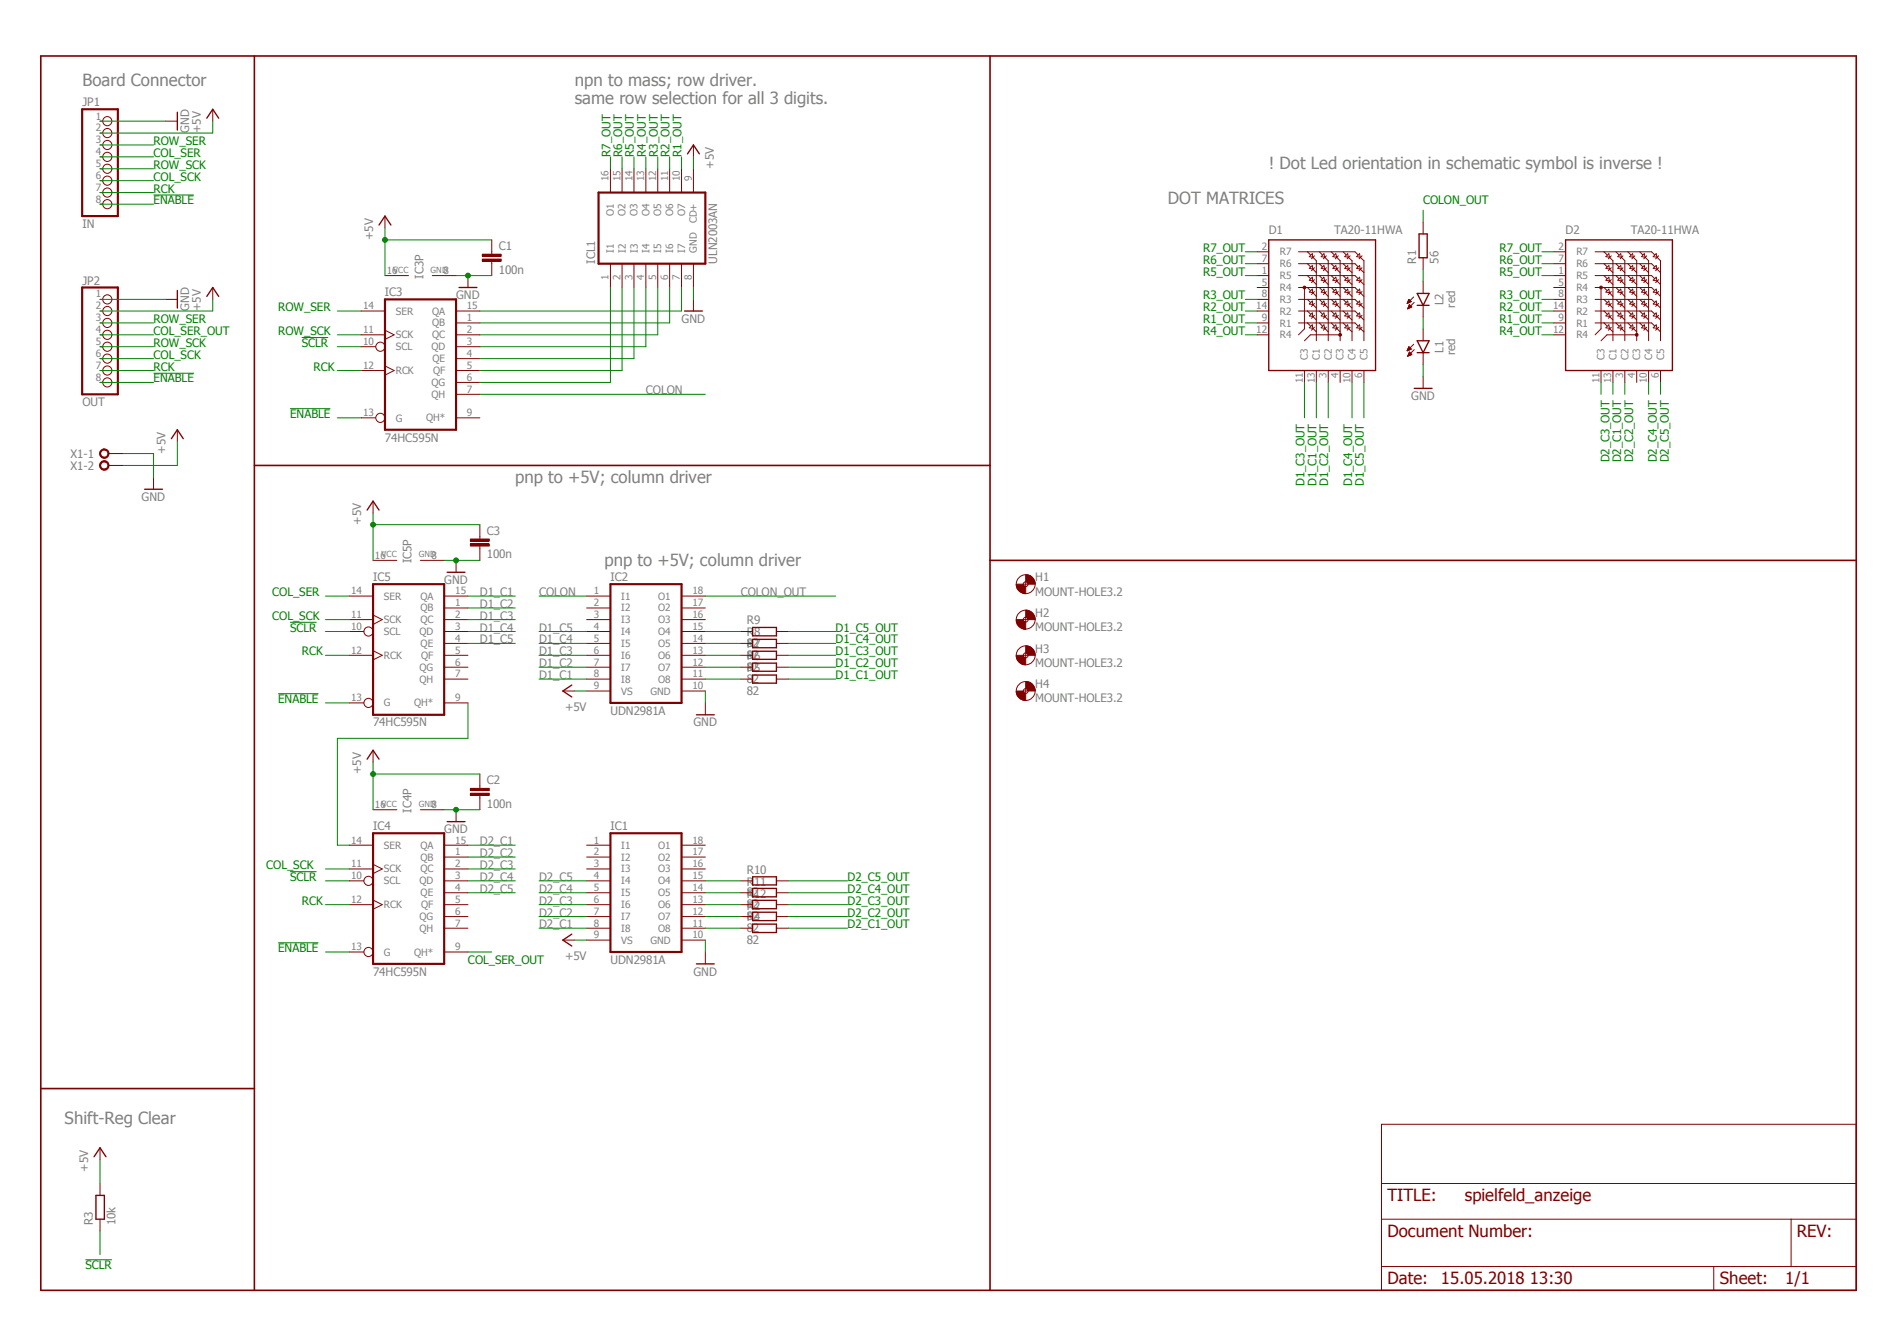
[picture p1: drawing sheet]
<svg xmlns="http://www.w3.org/2000/svg" width="297mm" height="210mm" viewBox="0 0 297 210" stroke-linecap="round" stroke-linejoin="round" font-family="sans-serif">
<path d="M6 8.5l285 193.9M291 8.5l-285 193.9" fill="none" stroke="#fff" stroke-width=".16"/>
<path d="M39.8 8.8v193.2M155 8.8v193.2M39.8 72.9h115.2M155 87.7h135.7M6.4 170.4h33.4" fill="none" stroke="#800000" stroke-width=".25"/>
<path d="M93.7 30.1h16.7v11.2h-16.7zM95.6 130.4h11.1v18.6h-11.1z" fill="none" stroke="#800000" stroke-width=".34"/>
<g fill="none" stroke="#800000" stroke-width=".16">
<path d="M95.6 26.4v3.7M97.4 26.4v3.7M99.3 26.4v3.7M101.1 26.4v3.7M103 26.4v3.7M104.9 26.4v3.7M106.7 26.4v3.7M108.6 22.7v1.9M108.6 26.4v3.7M203.3 39.4h8.9l.4 .5M204.7 39.4l.5 .5M206.6 39.4l.4 .5"/>
<path d="M207.3 39.7l.1 .6-.5-.1zM208.4 39.4l.5 .5M210.3 39.4l.5 .5M95.6 41.3v3.7M97.4 41.3v3.7M99.3 41.3v3.7M101.1 41.3v3.7M103 41.3v3.7M104.9 41.3v3.7M106.7 41.3v3.7M108.6 41.3v3.7M108.6 46.9v1.8"/>
<path d="M203.3 45h8.9l.4 .5M203.3 43.1h8.9l.4 .5M203.3 41.3h8.9l.4 .4M203.3 46.9h8.9l.4 .4M203.3 50.5h8.9l.4 .5M203.3 48.7h8.9l.4 .4M204.3 45v6.5l-1 .9M204.7 41.3l.5 .4M204.7 43.1l.5 .5M204.7 45l.5 .5M204.7 46.9l.5 .4M204.7 48.7l.5 .4"/>
<path d="M204.7 50.5l.5 .5M205 40.2l.5-.5 .1 .6zM205 43.9l.5-.5 .1 .6zM205 45.7l.5-.4 .1 .5zM205 47.6l.5-.5 .1 .6zM205 42l.5-.4 .1 .5zM205 49.4l.5-.4 .1 .5zM205 51.3l.5-.5 .1 .6zM205.6 40.3l.5 .5v12.5M205.6 42.1l.5 .6M205.6 44l.5 .5M205.6 45.8l.5 .6"/>
<path d="M205.6 47.7l.5 .5M205.6 49.5l.5 .6M205.6 51.4l.5 .5M205.8 40l-.4 .5M205.8 41.9l-.4 .5M205.8 43.8l-.4 .4M205.8 45.6l-.4 .5M205.8 47.5l-.4 .5M205.8 49.4l-.4 .4M205.8 51.2l-.4 .5M206.6 41.3l.4 .4M206.6 43.1l.4 .5"/>
<path d="M206.6 45l.4 .5M206.6 46.9l.4 .4M206.6 48.7l.4 .4M206.6 50.5l.4 .5M206.9 42l.4-.4 .1 .5zM207.3 43.4l.1 .6-.5-.1zM207.3 45.3l.1 .5-.5-.1zM207.3 47.1l.1 .6-.5-.1zM207.3 49l.1 .5-.5-.1zM207.3 50.8l.1 .6-.5-.1zM207.4 42.1l.6 .6M207.4 40.3l.6 .5v12.5"/>
<path d="M207.4 44l.6 .5M207.4 47.7l.6 .5M207.4 45.8l.6 .6M207.4 49.5l.6 .6M207.4 51.4l.6 .5M207.7 40l-.5 .5M207.7 41.9l-.5 .5M207.7 43.8l-.5 .4M207.7 45.6l-.5 .5M207.7 47.5l-.5 .5M207.7 49.4l-.5 .4M207.7 51.2l-.5 .5"/>
<path d="M208.4 43.1l.5 .5M208.4 41.3l.5 .4M208.4 45l.5 .5M208.4 46.9l.5 .4M208.4 48.7l.5 .4M208.4 50.5l.5 .5M208.7 40.2l.5-.5 .1 .6zM208.7 43.9l.5-.5 .1 .6zM208.7 42l.5-.4 .1 .5zM208.7 45.7l.5-.4 .1 .5zM208.7 47.6l.5-.5 .1 .6zM208.7 49.4l.5-.4 .1 .5z"/>
<path d="M208.7 51.3l.5-.5 .1 .6zM209.3 44l.5 .5M209.3 42.1l.5 .6M209.3 40.3l.5 .5v12.5M209.3 49.5l.5 .6M209.3 45.8l.5 .6M209.3 51.4l.5 .5M209.3 47.7l.5 .5M209.5 40l-.4 .5M209.5 41.9l-.4 .5M209.5 43.8l-.4 .4M209.5 45.6l-.4 .5"/>
<path d="M209.5 47.5l-.4 .5M209.5 49.4l-.4 .4M209.5 51.2l-.4 .5M209.8 52.4h-4.6l-.9 .9M210.3 45l.5 .5M210.3 43.1l.5 .5M210.3 41.3l.5 .4M210.3 46.9l.5 .4M210.3 50.5l.5 .5M210.3 48.7l.5 .4M210.6 40.2l.4-.5 .1 .6zM210.6 42l.4-.4 .1 .5z"/>
<path d="M210.6 43.9l.4-.5 .1 .6zM210.6 45.7l.4-.4 .1 .5zM210.6 47.6l.4-.5 .1 .6zM210.6 49.4l.4-.4 .1 .5zM210.6 51.3l.4-.5 .1 .6zM211.1 45.8l.6 .6M211.1 40.3l.6 .5v12.5M211.1 42.1l.6 .6M211.1 44l.6 .5M211.1 47.7l.6 .5M211.1 49.5l.6 .6M211.1 51.4l.6 .5"/>
<path d="M211.4 40l-.5 .5M211.4 41.9l-.5 .5M211.4 43.8l-.5 .4M211.4 45.6l-.5 .5M211.4 47.5l-.5 .5M211.4 49.4l-.5 .4M211.4 51.2l-.5 .5M212.4 40.2l.5-.5 .1 .6zM212.4 42l.5-.4 .1 .5zM212.4 43.9l.5-.5 .1 .6zM212.4 45.7l.5-.4 .1 .5zM212.4 47.6l.5-.5 .1 .6z"/>
<path d="M212.4 49.4l.5-.4 .1 .5zM212.4 51.3l.5-.5 .1 .6zM213 45.8l.6 .6M213 40.3l.6 .5v12.5M213 42.1l.6 .6M213 44l.6 .5M213 47.7l.6 .5M213 49.5l.6 .6M213 51.4l.6 .5M213.3 40l-.5 .5M213.3 41.9l-.5 .5M213.3 43.8l-.5 .4"/>
<path d="M213.3 45.6l-.5 .5M213.3 47.5l-.5 .5M213.3 49.4l-.5 .4M213.3 51.2l-.5 .5M91.9 132.3h3.7M91.9 134.2h3.7M91.9 136h3.7M91.9 137.9h3.7M91.9 139.7h3.7M106.7 132.3h3.7M106.7 134.2h3.7M106.7 136h3.7"/>
<path d="M106.7 137.9h3.7M106.7 139.7h3.7M88.1 147.2h1.9M91.9 141.6h3.7M91.9 143.5h3.7M91.9 145.3h3.7M91.9 147.2h3.7M106.7 141.6h3.7M106.7 143.5h3.7M106.7 145.3h3.7M106.7 147.2h3.7M110.4 149v1.9"/>
</g>
<path d="M107.7 24.1l.9-1.4 .9 1.4M198.7 37.5h16.7v20.5h-16.7zM107.2 48.7h2.8M89.5 146.2l-1.4 1 1.4 .9M109 150.9h2.8" fill="none" stroke="#800000" stroke-width=".21"/>
<circle cx="204.3" cy="45" r=".21" fill="#800000"/>
<circle cx="204.3" cy="45" r=".21" fill="none" stroke="#800000" stroke-width=".16"/>
<circle cx="209.8" cy="52.4" r=".21" fill="#800000"/>
<g fill="none" stroke="#800000" stroke-width=".16">
<path d="M196.8 39.4h1.9M249.8 39.4h8.8l.5 .5M251.2 39.4l.4 .5M253 39.4l.5 .5M254.9 39.4l.5 .5M256.7 39.4l.5 .5M257.5 39.7l.1 .6-.6-.1zM196.8 50.5h1.9M196.8 48.7h1.9M196.8 46.9h1.9M196.8 45h1.9M196.8 43.1h1.9"/>
<path d="M196.8 41.3h1.9M196.8 52.4h1.9M204.3 58v1.9M206.1 58v1.9M208 58v1.9M209.8 58v1.9M211.7 58v1.9M213.6 58v1.9M249.8 50.5h8.8l.5 .5M249.8 48.7h8.8l.5 .4M249.8 46.9h8.8l.5 .4M249.8 45h8.8l.5 .5"/>
<path d="M249.8 43.1h8.8l.5 .5M249.8 41.3h8.8l.5 .4M250.7 45v6.5l-.9 .9M251.2 41.3l.4 .4M251.2 43.1l.4 .5M251.2 45l.4 .5M251.2 46.9l.4 .4M251.2 48.7l.4 .4M251.2 50.5l.4 .5M251.5 40.2l.4-.5 .1 .6zM251.5 47.6l.4-.5 .1 .6zM251.5 42l.4-.4 .1 .5z"/>
<path d="M251.5 43.9l.4-.5 .1 .6zM251.5 45.7l.4-.4 .1 .5zM251.5 49.4l.4-.4 .1 .5zM251.5 51.3l.4-.5 .1 .6zM252 40.3l.6 .5v12.5M252 42.1l.6 .6M252 44l.6 .5M252 45.8l.6 .6M252 47.7l.6 .5M252 49.5l.6 .6M252 51.4l.6 .5M252.3 40l-.5 .5"/>
<path d="M252.3 41.9l-.5 .5M252.3 43.8l-.5 .4M252.3 51.2l-.5 .5M252.3 45.6l-.5 .5M252.3 47.5l-.5 .5M252.3 49.4l-.5 .4M253 41.3l.5 .4M253 43.1l.5 .5M253 45l.5 .5M253 46.9l.5 .4M253 48.7l.5 .4M253 50.5l.5 .5"/>
<path d="M253.3 40.2l.5-.5 .1 .6zM253.3 45.7l.5-.4 .1 .5zM253.3 42l.5-.4 .1 .5zM253.3 43.9l.5-.5 .1 .6zM253.3 47.6l.5-.5 .1 .6zM253.3 51.3l.5-.5 .1 .6zM253.3 49.4l.5-.4 .1 .5zM253.9 42.1l.5 .6M253.9 40.3l.5 .5v12.5M253.9 44l.5 .5M253.9 45.8l.5 .6M253.9 49.5l.5 .6"/>
<path d="M253.9 47.7l.5 .5M253.9 51.4l.5 .5M254.1 40l-.4 .5M254.1 41.9l-.4 .5M254.1 43.8l-.4 .4M254.1 45.6l-.4 .5M254.1 47.5l-.4 .5M254.1 49.4l-.4 .4M254.1 51.2l-.4 .5M254.9 43.1l.5 .5M254.9 41.3l.5 .4M254.9 45l.5 .5"/>
<path d="M254.9 46.9l.5 .4M254.9 50.5l.5 .5M254.9 48.7l.5 .4M255.2 40.2l.4-.5 .1 .6zM255.2 43.9l.4-.5 .1 .6zM255.2 42l.4-.4 .1 .5zM255.2 45.7l.4-.4 .1 .5zM255.2 49.4l.4-.4 .1 .5zM255.2 47.6l.4-.5 .1 .6zM255.2 51.3l.4-.5 .1 .6zM255.7 44l.6 .5M255.7 42.1l.6 .6"/>
<path d="M255.7 40.3l.6 .5v12.5M255.7 45.8l.6 .6M255.7 51.4l.6 .5M255.7 49.5l.6 .6M255.7 47.7l.6 .5M256 40l-.5 .5M256 41.9l-.5 .5M256 43.8l-.5 .4M256 45.6l-.5 .5M256 47.5l-.5 .5M256 49.4l-.5 .4M256 51.2l-.5 .5"/>
<path d="M256.3 52.4h-4.7l-.9 .9M256.7 45l.5 .5M256.7 43.1l.5 .5M256.7 41.3l.5 .4M256.7 46.9l.5 .4M256.7 50.5l.5 .5M256.7 48.7l.5 .4M257 42l.5-.4 .1 .5zM257.5 43.4l.1 .6-.6-.1zM257.5 45.3l.1 .5-.6-.1zM257.5 47.1l.1 .6-.6-.1zM257.5 49l.1 .5-.6-.1z"/>
<path d="M257.5 50.8l.1 .6-.6-.1zM257.6 44l.5 .5M257.6 42.1l.5 .6M257.6 40.3l.5 .5v12.5M257.6 47.7l.5 .5M257.6 45.8l.5 .6M257.6 51.4l.5 .5M257.6 49.5l.5 .6M257.8 40l-.4 .5M257.8 41.9l-.4 .5M257.8 43.8l-.4 .4M257.8 45.6l-.4 .5"/>
<path d="M257.8 47.5l-.4 .5M257.8 49.4l-.4 .4M257.8 51.2l-.4 .5M258.9 40.2l.4-.5 .2 .6zM258.9 42l.4-.4 .2 .5zM258.9 43.9l.4-.5 .2 .6zM258.9 45.7l.4-.4 .2 .5zM258.9 47.6l.4-.5 .2 .6zM258.9 49.4l.4-.4 .2 .5zM258.9 51.3l.4-.5 .2 .6zM259.5 47.7l.5 .5M259.5 42.1l.5 .6"/>
<path d="M259.5 40.3l.5 .5v12.5M259.5 49.5l.5 .6M259.5 51.4l.5 .5M259.5 44l.5 .5M259.5 45.8l.5 .6M259.7 40l-.5 .5M259.7 41.9l-.5 .5M259.7 43.8l-.5 .4M259.7 45.6l-.5 .5M259.7 47.5l-.5 .5M259.7 49.4l-.5 .4M259.7 51.2l-.5 .5"/>
<circle cx="209.8" cy="52.4" r=".21"/>
</g>
<path d="M245.1 37.5h16.8v20.5h-16.8z" fill="none" stroke="#800000" stroke-width=".21"/>
<circle cx="250.7" cy="45" r=".21" fill="#800000"/>
<circle cx="250.7" cy="45" r=".21" fill="none" stroke="#800000" stroke-width=".16"/>
<circle cx="256.3" cy="52.4" r=".21" fill="#800000"/>
<g fill="none" stroke="#800000" stroke-width=".16">
<path d="M15.7 19h.4M25.9 19h1.9M33.3 17.1v1.9M15.7 20.8h.4M15.7 22.7h.4M15.7 24.6h.4M15.7 26.4h.4M15.7 28.3h.4M15.7 30.1h.4M15.7 32h.4M60.3 33.8v1.9M75.5 39.8h3v.3h-3z"/>
<path d="M77 37.5v2.3M222.8 34.8v1.8M243.3 39.4h1.8M15.7 50.5h.4M15.7 48.7h.4M15.7 46.9h.4M15.7 52.4h.4M15.7 54.3h.4M15.7 56.1h.4M15.7 58h.4M15.7 59.9h.4M25.9 46.9h1.9"/>
<path d="M33.3 45v1.9M56.6 48.7h3.7M56.6 52.4h3.7M56.6 54.3h2.2M56.6 58h3.7M60.3 43.1h3.7M60.3 51.7l1.4 .7-1.4 .7M60.3 57.3l1.4 .7-1.4 .7M67.7 43.1h3.7M71.4 50.5h3.7M71.4 48.7h3.7M71.4 52.4h3.7"/>
<path d="M71.4 54.3h3.7M71.4 56.1h3.7M71.4 58h3.7M71.4 59.9h3.7M73.3 43.1v1.9M75.5 40.6h3v.3h-3zM77 40.9v2.2M220.3 54.9h.1M220.3 54.9h.2M220.3 47.5h.2M220.4 54.8h.2M220.4 47.4h.2"/>
<path d="M220.4 47.3h.3M220.4 54.7h.4M220.4 54.7h.5M220.4 55.8h.1M220.4 47.3h.4M220.4 48.3h.2M220.5 54.6h.5M220.5 54.6h.4M220.5 55.7h.1M220.5 55.6h.2M220.5 47.2h.5M220.5 47.2h.4"/>
<path d="M220.5 48.2h.2M220.5 54.5h.3M220.5 55.6h.3M220.5 55.5h.5M220.5 47.1h.3M220.5 47h.3M220.5 48.2h.3M220.5 48.1h.4M220.6 54.4h.1M220.6 55.5h.5M220.6 55.4h.4M220.6 47h.2"/>
<path d="M220.6 46.9h.1M220.6 48h.5M220.6 48h.4M220.6 54.3l.4 .4-.7 .2zM220.6 54.3h.1M220.6 55.4h.3M220.6 46.9l-.3 .6M220.6 46.9l.4 .3M220.6 47.9h.4M220.6 47.9h.3M220.6 55.3h.3M220.6 55.2h.2"/>
<path d="M220.6 47.8h.2M220.7 55.1l-.3 .7M220.7 55.1l.4 .4-.7 .3M220.7 55.2h.1M220.7 55.1h.1M220.7 47.8h.1M220.7 47.7h.1M221 47.2l-.7 .3M221.1 48l-.4-.3-.3 .6M221.1 48l-.7 .3M221.4 53.9l-1.1 1M221.4 46.5l-1.1 1"/>
<path d="M221.4 54.7l-1 1.1M221.4 47.3l-1 1M222.8 40.3v1.9M222.8 44.1v1.8M222.8 47.8v1.8M222.8 51.5v1.8M222.8 55.2v1.9M222.8 58.9v1.9M243.3 50.5h1.8M243.3 48.7h1.8M243.3 46.9h1.8M243.3 45h1.8"/>
<path d="M243.3 43.1h1.8M243.3 41.3h1.8M243.3 52.4h1.8M250.7 58v1.9M252.6 58v1.9M254.4 58v1.9M256.3 58v1.9M258.1 58v1.9M260 58v1.9M17 71h.5M24 74.7v1.9M27.8 67.3v1.8"/>
<path d="M56.6 65.4h2.2M58.4 78.4v1.9M71.4 61.7h3.7M71.4 65.4h3.7M54.7 93.3h3.7M54.7 97h3.7M54.7 98.8h2.3M58.4 96.3l1.5 .7-1.5 .7M58.4 87.7h3.7M65.8 87.7h3.8M69.6 93.3h3.7M69.6 95.2h3.7"/>
<path d="M69.6 97h3.7M69.6 98.8h3.7M71.4 87.7v1.9M73.7 85.1h2.9v.4h-2.9zM73.7 84.4h2.9v.3h-2.9zM75.1 82.1v2.3M75.1 85.5v2.2M91.9 93.3h3.7M91.9 95.2h3.7M91.9 97h3.7M91.9 98.8h3.7M106.7 93.3h3.7"/>
<path d="M106.7 95.2h3.7M106.7 97h3.7M106.7 98.8h3.7M54.7 102.6h3.7M54.7 110h2.3M58.4 101.9l1.5 .7-1.5 .7M58.4 117.4v1.9M69.6 100.7h3.7M69.6 102.6h3.7M69.6 104.4h3.7M69.6 106.3h3.7M69.6 110h3.7"/>
<path d="M88.1 108.2h1.9M91.9 100.7h3.7M91.9 102.6h3.7M91.9 104.4h3.7M91.9 106.3h3.7M91.9 108.2h3.7M106.7 100.7h3.7M106.7 102.6h3.7M106.7 104.4h3.7M106.7 106.3h3.7M106.7 108.2h3.7M110.4 110v1.9"/>
<path d="M54.7 136h3.7M54.7 137.9h2.3M54.7 132.3h3.7M58.4 135.3l1.5 .7-1.5 .7M58.4 126.7h3.7M65.8 126.7h3.8M69.6 134.2h3.7M69.6 136h3.7M69.6 137.9h3.7M69.6 139.7h3.7M69.6 132.3h3.7M71.4 126.7v1.9"/>
<path d="M73.7 124.2h2.9v.3h-2.9zM73.7 123.4h2.9v.3h-2.9zM75.1 121.2v2.2M75.1 124.5v2.2M54.7 141.6h3.7M54.7 149h2.3M58.4 140.9l1.5 .7-1.5 .7M69.6 141.6h3.7M69.6 143.5h3.7M69.6 145.3h3.7M69.6 149h3.7M15.7 179.7v1.8"/>
<path d="M216.3 176h74.4v26h-74.4zM15.7 185.3v1.8M15.7 190.8v1.9M216.3 190.8h74.4M216.3 198.2h74.4M216.3 185.3h74.4M268.3 198.2v3.8M280.5 190.8v7.4"/>
<circle cx="16.8" cy="19" r=".72"/>
<circle cx="16.8" cy="22.7" r=".72"/>
<circle cx="16.8" cy="30.1" r=".72"/>
<circle cx="16.8" cy="24.6" r=".72"/>
<circle cx="16.8" cy="32" r=".72"/>
<circle cx="16.8" cy="28.3" r=".72"/>
<circle cx="16.8" cy="26.4" r=".72"/>
<circle cx="16.8" cy="20.8" r=".72"/>
<circle cx="16.8" cy="46.9" r=".72"/>
<circle cx="16.8" cy="54.3" r=".72"/>
<circle cx="16.8" cy="56.1" r=".72"/>
<circle cx="16.8" cy="52.4" r=".72"/>
<circle cx="16.8" cy="48.7" r=".72"/>
<circle cx="16.8" cy="50.5" r=".72"/>
<circle cx="16.8" cy="59.9" r=".72"/>
<circle cx="16.8" cy="58" r=".72"/>
<circle cx="59.6" cy="54.3" r=".72"/>
<circle cx="256.3" cy="52.4" r=".21"/>
<circle cx="59.6" cy="65.4" r=".72"/>
<circle cx="57.7" cy="98.8" r=".72"/>
<circle cx="57.7" cy="110" r=".72"/>
<circle cx="57.7" cy="137.9" r=".72"/>
<circle cx="57.7" cy="149" r=".72"/>
</g>
<g fill="none" stroke="#800000" stroke-width=".21">
<path d="M27.8 17.6v2.8M32.4 18.5l.9-1.4 .9 1.4M59.3 35.2l1-1.4 .9 1.4M222.2 36.6h1.3v3.7h-1.3zM27.8 45.5v2.7M32.4 46.4l.9-1.4 .9 1.4M71.9 45h2.8M221.9 53.3h1.9l-1 1.9zM221.9 55.2h1.9M221.9 45.9h1.9l-1 1.9zM221.9 47.8h1.9M22.6 76.6h2.8"/>
<path d="M26.8 68.7l1-1.4 .9 1.4M57.5 79.8l.9-1.4 .9 1.4M221.4 60.8h2.8M70 89.6h2.8M57.5 118.8l.9-1.4 .9 1.4M89.5 107.2l-1.4 1 1.4 .9M109 111.9h2.8M70 128.6h2.8M14.7 181.1l1-1.4 .9 1.4M15 187.1h1.3v3.7h-1.3z"/>
</g>
<path d="M12.9 17.1h5.6v16.7h-5.6zM75.5 40h3M12.9 45h5.6v16.7h-5.6zM60.3 46.9h11.1v20.4h-11.1zM75.5 40.7h3M58.4 91.4h11.2v20.5h-11.2zM73.7 85.3h2.9M73.7 84.5h2.9M95.6 91.4h11.1v18.6h-11.1zM58.4 130.4h11.2v20.5h-11.2zM73.7 124.3h2.9M73.7 123.6h2.9" fill="none" stroke="#800000" stroke-width=".34"/>
<path d="M6.4 8.8h284.3v193.2h-284.3z" fill="none" stroke="#800000" stroke-width=".25"/>
<path d="M15.7 70.7a.75 .75 0 0 1 1.2-.2 .75 .75 0 0 1-.3 1.2 .75 .75 0 0 1-1-.7h.1a.58 .58 0 0 1 .7-.6 .58 .58 0 0 1 .5 .8 .58 .58 0 0 1-.9 .3l-.3-.5h-.1z" fill-rule="evenodd" fill="#800000"/>
<path d="M15.7 70.7a.75 .75 0 0 1 1.2-.2 .75 .75 0 0 1-.3 1.2 .75 .75 0 0 1-1-.7h.1a.58 .58 0 0 1 .7-.6 .58 .58 0 0 1 .5 .8 .58 .58 0 0 1-.9 .3l-.3-.5h-.1zM17 72.9h.5M17.5 71h1.9" fill="none" stroke="#800000" stroke-width=".16"/>
<path d="M15.9 72.2a.75 .75 0 0 1 1.1 .4 .75 .75 0 0 1-.5 1 .75 .75 0 0 1-.9-.7h.1a.58 .58 0 0 1 .7-.6 .58 .58 0 0 1 .5 .8 .58 .58 0 0 1-.9 .2l-.3-.4h-.1l.1-.4z" fill-rule="evenodd" fill="#800000"/>
<path d="M15.9 72.2a.75 .75 0 0 1 1.1 .4 .75 .75 0 0 1-.5 1 .75 .75 0 0 1-.9-.7h.1a.58 .58 0 0 1 .7-.6 .58 .58 0 0 1 .5 .8 .58 .58 0 0 1-.9 .2l-.3-.4h-.1l.1-.4zM17.5 72.9h1.9" fill="none" stroke="#800000" stroke-width=".16"/>
<path d="M160.6 90a1.45 1.45 0 0 1 1.5 1.4h-1.2v-.2l-.3-.1z" fill-rule="evenodd" fill="#800000"/>
<path d="M160.6 90a1.45 1.45 0 0 1 1.5 1.4h-1.2v-.2l-.3-.1z" fill="none" stroke="#800000" stroke-width=".16"/>
<path d="M159.1 91.4h1.1l.1 .2 .3 .2v1.1a1.45 1.45 0 0 1-1.5-1.5z" fill-rule="evenodd" fill="#800000"/>
<g fill="none" stroke="#800000" stroke-width=".16">
<path d="M159.1 91.4h1.1l.1 .2 .3 .2v1.1a1.45 1.45 0 0 1-1.5-1.5zM160.2 91.4h.7M160.6 91.1v.7"/>
<circle cx="160.6" cy="91.4" r=".38"/>
<circle cx="160.6" cy="91.4" r="1.48"/>
</g>
<path d="M160.6 95.5a1.45 1.45 0 0 1 1.5 1.5h-1.2v-.2l-.3-.2z" fill-rule="evenodd" fill="#800000"/>
<path d="M160.6 95.5a1.45 1.45 0 0 1 1.5 1.5h-1.2v-.2l-.3-.2z" fill="none" stroke="#800000" stroke-width=".16"/>
<path d="M159.1 97h1.1l.1 .2 .3 .2v1.1a1.45 1.45 0 0 1-1.5-1.5z" fill-rule="evenodd" fill="#800000"/>
<g fill="none" stroke="#800000" stroke-width=".16">
<path d="M159.1 97h1.1l.1 .2 .3 .2v1.1a1.45 1.45 0 0 1-1.5-1.5zM160.2 97h.7M160.6 96.6v.8"/>
<circle cx="160.6" cy="97" r=".38"/>
<circle cx="160.6" cy="97" r="1.48"/>
</g>
<path d="M160.6 101.1a1.45 1.45 0 0 1 1.5 1.5h-1.2v-.2l-.3-.2z" fill-rule="evenodd" fill="#800000"/>
<path d="M160.6 101.1a1.45 1.45 0 0 1 1.5 1.5h-1.2v-.2l-.3-.2z" fill="none" stroke="#800000" stroke-width=".16"/>
<path d="M159.1 102.6h1.1l.1 .2 .3 .2v1.1a1.45 1.45 0 0 1-1.5-1.5z" fill-rule="evenodd" fill="#800000"/>
<g fill="none" stroke="#800000" stroke-width=".16">
<path d="M159.1 102.6h1.1l.1 .2 .3 .2v1.1a1.45 1.45 0 0 1-1.5-1.5zM160.2 102.6h.7M160.6 102.2v.8"/>
<circle cx="160.6" cy="102.6" r=".38"/>
<circle cx="160.6" cy="102.6" r="1.48"/>
</g>
<path d="M160.6 106.7a1.45 1.45 0 0 1 1.5 1.5h-1.2v-.3l-.3-.1z" fill-rule="evenodd" fill="#800000"/>
<path d="M160.6 106.7a1.45 1.45 0 0 1 1.5 1.5h-1.2v-.3l-.3-.1z" fill="none" stroke="#800000" stroke-width=".16"/>
<path d="M159.1 108.2h1.1l.1 .1 .3 .2v1.1a1.45 1.45 0 0 1-1.5-1.4z" fill-rule="evenodd" fill="#800000"/>
<g fill="none" stroke="#800000" stroke-width=".16">
<path d="M116 98.8h1.9M121.6 98.8h1.8M116 106.3h1.9M116 104.4h1.9M116 102.6h1.9M116 100.7h1.9M121.6 106.3h1.8M121.6 104.4h1.8M121.6 102.6h1.8M121.6 100.7h1.8M159.1 108.2h1.1l.1 .1 .3 .2v1.1a1.45 1.45 0 0 1-1.5-1.4zM160.2 108.2h.7"/>
<path d="M160.6 107.8v.7M116 137.9h1.9M116 139.7h1.9M121.6 137.9h1.8M121.6 139.7h1.8M116 143.5h1.9M116 145.3h1.9M116 141.6h1.9M121.6 143.5h1.8M121.6 145.3h1.8M121.6 141.6h1.8"/>
<circle cx="160.6" cy="108.2" r=".38"/>
<circle cx="160.6" cy="108.2" r="1.48"/>
</g>
<path d="M117.9 98.2h3.7v1.3h-3.7zM117.9 100.1h3.7v1.3h-3.7zM117.9 101.9h3.7v1.3h-3.7zM117.9 103.8h3.7v1.3h-3.7zM117.9 105.7h3.7v1.2h-3.7zM117.9 137.2h3.7v1.3h-3.7zM117.9 139.1h3.7v1.3h-3.7zM117.9 142.8h3.7v1.3h-3.7zM117.9 140.9h3.7v1.3h-3.7zM117.9 144.7h3.7v1.3h-3.7z" fill="none" stroke="#800000" stroke-width=".21"/>
<path d="M33.3 19v1.8h-17.6M58.4 119.3v7.4M58.4 121.2h16.7" fill="none" stroke="#008000" stroke-width=".16"/>
<circle cx="58.4" cy="121.2" r=".38" fill="#008000"/>
<g fill="none" stroke="#008000" stroke-width=".16">
<path d="M58.4 80.3v7.4M58.4 82.1h16.7"/>
<circle cx="58.4" cy="121.2" r=".38"/>
</g>
<circle cx="58.4" cy="82.1" r=".38" fill="#008000"/>
<g fill="none" stroke="#008000" stroke-width=".16">
<path d="M60.3 35.7v7.4M60.3 37.5h16.7M15.7 181.5v3.8"/>
<circle cx="58.4" cy="82.1" r=".38"/>
</g>
<circle cx="60.3" cy="37.5" r=".38" fill="#008000"/>
<g fill="none" stroke="#008000" stroke-width=".16">
<path d="M15.7 19h10.2M108.6 24.6v1.8M33.3 46.9v1.8h-17.6M108.6 45v1.9M27.8 69.1v3.8h-8.4M90 108.2h1.9M69.6 126.7h5.5M90 147.2h1.9"/>
<circle cx="60.3" cy="37.5" r=".38"/>
</g>
<circle cx="71.4" cy="126.7" r=".38" fill="#008000"/>
<g fill="none" stroke="#008000" stroke-width=".16">
<path d="M71.4 43.1h5.6"/>
<circle cx="71.4" cy="126.7" r=".38"/>
</g>
<circle cx="73.3" cy="43.1" r=".38" fill="#008000"/>
<g fill="none" stroke="#008000" stroke-width=".16">
<path d="M69.6 87.7h5.5"/>
<circle cx="73.3" cy="43.1" r=".38"/>
</g>
<circle cx="71.4" cy="87.7" r=".38" fill="#008000"/>
<g fill="none" stroke="#008000" stroke-width=".16">
<path d="M15.7 22.7h8.3M15.7 30.1h8.3M15.7 32h8.3M15.7 24.6h8.3M15.7 26.4h8.3M15.7 28.3h8.3M24 30.5h6.3M95.6 24.6v1.8M97.4 24.6v1.8M99.3 24.6v1.8M101.1 24.6v1.8M103 24.6v1.8"/>
<path d="M104.9 24.6v1.8M106.7 24.6v1.8M195 39.4h1.8M222.8 32.9v1.9M241.4 39.4h1.9M15.7 46.9h10.2M15.7 50.5h8.3M15.7 52.4h8.3M15.7 54.3h8.3M15.7 58h8.3M15.7 59.9h8.3M15.7 56.1h8.3"/>
<path d="M24 58.4h6.3M47.2 52.8h4.2M52.8 48.7h3.8M52.8 52.4h3.8M52.8 54.3h3.8M52.8 58h3.8M95.6 45v14.9h-20.5M97.4 45v13h-22.3M99.3 45v11.1h-24.2M101.1 45v9.3h-26M103 45v7.4h-27.9M104.9 45v5.5h-29.8"/>
<path d="M106.7 45v3.7h-31.6M195 46.9h1.8M195 50.5h1.8M195 48.7h1.8M195 41.3h1.8M195 43.1h1.8M195 52.4h1.8M204.3 59.9v5.5M206.1 59.9v5.5M208 59.9v5.5M211.7 59.9v5.5M213.6 59.9v5.5"/>
<path d="M222.8 42.2v1.9M222.8 49.6v1.9M222.8 57.1v1.8M241.4 46.9h1.9M241.4 50.5h1.9M241.4 48.7h1.9M241.4 41.3h1.9M241.4 43.1h1.9M241.4 52.4h1.9M250.7 59.9v1.8M252.6 59.9v1.8M254.4 59.9v1.8"/>
<path d="M258.1 59.9v1.8M260 59.9v1.8M19.4 71h4.6v3.7M45.4 64h6.3M52.8 65.4h3.8M75.1 61.7h35.3M45.4 97.4h4.2M51 98.8h3.7M51 93.3h3.7M51 97h3.7M73.3 98.8h7.4M73.3 93.3h7.4"/>
<path d="M73.3 97h7.4M73.3 95.2h7.4M84.4 98.8h7.5M84.4 93.3h7.5M110.4 98.8h5.6M110.4 93.3h20.4M123.4 98.8h7.4M43.6 108.6h6.3M51 102.6h3.7M51 110h3.7M73.3 100.7h7.4M73.3 110v5.6h-20.5v16.7h1.9"/>
<path d="M84.4 106.3h7.5M84.4 104.4h7.5M84.4 102.6h7.5M84.4 100.7h7.5M110.4 108.2v1.8M110.4 106.3h5.6M110.4 104.4h5.6M110.4 102.6h5.6M110.4 100.7h5.6M123.4 106.3h7.4M123.4 104.4h7.4M123.4 102.6h7.4"/>
<path d="M123.4 100.7h7.4M45.4 136.4h4.2M51 137.9h3.7M51 136h3.7M73.3 139.7h7.4M73.3 137.9h7.4M73.3 136h7.4M73.3 132.3h7.4M73.3 134.2h7.4M84.4 139.7h7.5M84.4 137.9h7.5M110.4 139.7h5.6"/>
<path d="M110.4 137.9h5.6M123.4 139.7h9.3M123.4 137.9h9.3M43.6 147.6h6.3M51 141.6h3.7M51 149h3.7M73.3 149h3.7M84.4 145.3h7.5M84.4 143.5h7.5M84.4 141.6h7.5M110.4 147.2v1.8M110.4 145.3h5.6"/>
<path d="M110.4 143.5h5.6M110.4 141.6h5.6M123.4 145.3h9.3M123.4 143.5h9.3M123.4 141.6h9.3M13.4 197.2h4.1M15.7 192.7v3.7"/>
<circle cx="71.4" cy="87.7" r=".38"/>
</g>
<g font-size="2.6" fill="#808080">
<text x="12.9" y="13.4">Board Connector</text>
<text x="90" y="13.4">npn to mass; row driver.</text>
<text x="90" y="16.2">same row selection for all 3 digits.</text>
<text x="198.7" y="26.4">! Dot Led orientation in schematic symbol is inverse !</text>
<text x="182.9" y="32">DOT MATRICES</text>
<text x="80.7" y="75.6">pnp to +5V; column driver</text>
<text x="94.7" y="88.6">pnp to +5V; column driver</text>
<text x="10.1" y="176">Shift-Reg Clear</text>
</g>
<g font-size="2.6" fill="#800000">
<text x="217.2" y="188">TITLE:</text>
<text x="229.4" y="188">spielfeld_anzeige</text>
<text x="217.3" y="193.6">Document Number:</text>
<text x="281.3" y="193.6">REV:</text>
<text x="217.3" y="201">Date:</text>
<text x="225.6" y="201">15.05.2018 13:30</text>
<text x="269.3" y="201">Sheet:</text>
<text x="279.5" y="201">1/1</text>
</g>
<g font-size="1.8" fill="#808080">
<text x="12.9" y="16.6">JP1</text>
<text x="29.6" y="20.8" transform="rotate(-90 29.6 20.8)">GND</text>
<text x="31.5" y="20.8" transform="rotate(-90 31.5 20.8)">+5V</text>
<text x="111.8" y="26.4" transform="rotate(-90 111.8 26.4)">+5V</text>
<text x="12.9" y="35.7">IN</text>
<text x="58.4" y="37.5" transform="rotate(-90 58.4 37.5)">+5V</text>
<text x="78.1" y="39.1">C1</text>
<text x="93.2" y="41.3" transform="rotate(-90 93.2 41.3)">ICL1</text>
<text x="112.3" y="41.3" transform="rotate(-90 112.3 41.3)">ULN2003AN</text>
<text x="198.7" y="36.6">D1</text>
<text x="208.9" y="36.6">TA20-11HWA</text>
<text x="221.7" y="41.3" transform="rotate(-90 221.7 41.3)">R1</text>
<text x="225.3" y="41.3" transform="rotate(-90 225.3 41.3)">56</text>
<text x="245.1" y="36.6">D2</text>
<text x="255.4" y="36.6">TA20-11HWA</text>
<text x="12.9" y="44.5">JP2</text>
<text x="60.3" y="46.4">IC3</text>
<text x="66.3" y="43.6" transform="rotate(-90 66.3 43.6)">IC3P</text>
<text x="71.4" y="46.9">GND</text>
<text x="78.1" y="42.8">100n</text>
<text x="226" y="47.8" transform="rotate(-90 226 47.8)">L2</text>
<text x="29.6" y="48.7" transform="rotate(-90 29.6 48.7)">GND</text>
<text x="31.5" y="48.7" transform="rotate(-90 31.5 48.7)">+5V</text>
<text x="106.7" y="50.5">GND</text>
<text x="227.9" y="48.2" transform="rotate(-90 227.9 48.2)">red</text>
<text x="226" y="55.2" transform="rotate(-90 226 55.2)">L1</text>
<text x="227.9" y="55.6" transform="rotate(-90 227.9 55.6)">red</text>
<text x="12.9" y="63.6">OUT</text>
<text x="101.1" y="61.7">COLON</text>
<text x="221" y="62.7">GND</text>
<text x="11" y="71.7">X1-1</text>
<text x="25.9" y="71" transform="rotate(-90 25.9 71)">+5V</text>
<text x="60.3" y="69.1">74HC595N</text>
<text x="11" y="73.5">X1-2</text>
<text x="22.2" y="78.4">GND</text>
<text x="56.6" y="82.1" transform="rotate(-90 56.6 82.1)">+5V</text>
<text x="76.2" y="83.7">C3</text>
<text x="64.4" y="88.2" transform="rotate(-90 64.4 88.2)">IC5P</text>
<text x="76.2" y="87.4">100n</text>
<text x="58.4" y="91">IC5</text>
<text x="69.6" y="91.4">GND</text>
<text x="75.1" y="93.3">D1_C1</text>
<text x="75.1" y="95.2">D1_C2</text>
<text x="84.4" y="93.3">COLON</text>
<text x="95.6" y="90.9">IC2</text>
<text x="116" y="93.3">COLON_OUT</text>
<text x="162.1" y="91">H1</text>
<text x="162.1" y="93.2">MOUNT-HOLE3.2</text>
<text x="75.1" y="97">D1_C3</text>
<text x="75.1" y="100.7">D1_C5</text>
<text x="75.1" y="98.8">D1_C4</text>
<text x="84.4" y="98.8">D1_C5</text>
<text x="84.4" y="100.7">D1_C4</text>
<text x="116.9" y="101.5">R7</text>
<text x="116.9" y="99.6">R8</text>
<text x="116.9" y="97.7">R9</text>
<text x="116.9" y="101.3">82</text>
<text x="162.1" y="96.6">H2</text>
<text x="162.1" y="98.8">MOUNT-HOLE3.2</text>
<text x="84.4" y="106.3">D1_C1</text>
<text x="84.4" y="104.4">D1_C2</text>
<text x="84.4" y="102.6">D1_C3</text>
<text x="116.9" y="105.2">R5</text>
<text x="116.9" y="103.3">R6</text>
<text x="116.9" y="106.8">82</text>
<text x="116.9" y="105">82</text>
<text x="116.9" y="103.1">82</text>
<text x="162.1" y="102.2">H3</text>
<text x="162.1" y="107.7">H4</text>
<text x="162.1" y="104.4">MOUNT-HOLE3.2</text>
<text x="58.4" y="113.7">74HC595N</text>
<text x="88.5" y="111.3">+5V</text>
<text x="95.6" y="111.9">UDN2981A</text>
<text x="108.6" y="113.7">GND</text>
<text x="116.9" y="108.7">82</text>
<text x="162.1" y="109.9">MOUNT-HOLE3.2</text>
<text x="56.6" y="121.2" transform="rotate(-90 56.6 121.2)">+5V</text>
<text x="76.2" y="122.7">C2</text>
<text x="58.4" y="130">IC4</text>
<text x="64.4" y="127.2" transform="rotate(-90 64.4 127.2)">IC4P</text>
<text x="69.6" y="130.4">GND</text>
<text x="76.2" y="126.4">100n</text>
<text x="95.6" y="129.9">IC1</text>
<text x="75.1" y="132.3">D2_C1</text>
<text x="75.1" y="134.2">D2_C2</text>
<text x="75.1" y="136">D2_C3</text>
<text x="75.1" y="137.9">D2_C4</text>
<text x="84.4" y="137.9">D2_C5</text>
<text x="116.9" y="136.8">R10</text>
<text x="75.1" y="139.7">D2_C5</text>
<text x="84.4" y="143.5">D2_C2</text>
<text x="84.4" y="141.6">D2_C3</text>
<text x="84.4" y="139.7">D2_C4</text>
<text x="116.9" y="142.4">R2</text>
<text x="116.9" y="138.6">R11</text>
<text x="116.9" y="140.5">R12</text>
<text x="116.9" y="140.3">82</text>
<text x="116.9" y="142.2">82</text>
<text x="84.4" y="145.3">D2_C1</text>
<text x="116.9" y="144.2">R4</text>
<text x="116.9" y="145.9">82</text>
<text x="116.9" y="147.7">82</text>
<text x="116.9" y="144">82</text>
<text x="58.4" y="152.7">74HC595N</text>
<text x="88.5" y="150.3">+5V</text>
<text x="95.6" y="150.9">UDN2981A</text>
<text x="108.6" y="152.7">GND</text>
<text x="13.8" y="183.4" transform="rotate(-90 13.8 183.4)">+5V</text>
<text x="14.6" y="191.8" transform="rotate(-90 14.6 191.8)">R3</text>
<text x="18.1" y="191.8" transform="rotate(-90 18.1 191.8)">10k</text>
</g>
<g font-size="1.8" fill="#008000">
<text x="24" y="22.7">ROW_SER</text>
<text x="24" y="24.6">COL_SER</text>
<text x="24" y="26.4">ROW_SCK</text>
<text x="24" y="28.3">COL_SCK</text>
<text x="95.6" y="24.6" transform="rotate(-90 95.6 24.6)">R7_OUT</text>
<text x="97.4" y="24.6" transform="rotate(-90 97.4 24.6)">R6_OUT</text>
<text x="99.3" y="24.6" transform="rotate(-90 99.3 24.6)">R5_OUT</text>
<text x="101.1" y="24.6" transform="rotate(-90 101.1 24.6)">R4_OUT</text>
<text x="103" y="24.6" transform="rotate(-90 103 24.6)">R3_OUT</text>
<text x="104.9" y="24.6" transform="rotate(-90 104.9 24.6)">R2_OUT</text>
<text x="106.7" y="24.6" transform="rotate(-90 106.7 24.6)">R1_OUT</text>
<text x="24" y="30.1">RCK</text>
<text x="24" y="32">ENABLE</text>
<text x="222.8" y="32">COLON_OUT</text>
<text x="188.4" y="39.4">R7_OUT</text>
<text x="188.4" y="41.3">R6_OUT</text>
<text x="234.8" y="39.4">R7_OUT</text>
<text x="234.8" y="41.3">R6_OUT</text>
<text x="188.4" y="46.9">R3_OUT</text>
<text x="188.4" y="43.1">R5_OUT</text>
<text x="234.8" y="46.9">R3_OUT</text>
<text x="234.8" y="43.1">R5_OUT</text>
<text x="24" y="50.5">ROW_SER</text>
<text x="24" y="52.4">COL_SER_OUT</text>
<text x="43.6" y="48.7">ROW_SER</text>
<text x="43.6" y="52.4">ROW_SCK</text>
<text x="188.4" y="50.5">R1_OUT</text>
<text x="188.4" y="48.7">R2_OUT</text>
<text x="188.4" y="52.4">R4_OUT</text>
<text x="234.8" y="50.5">R1_OUT</text>
<text x="234.8" y="48.7">R2_OUT</text>
<text x="234.8" y="52.4">R4_OUT</text>
<text x="24" y="58">RCK</text>
<text x="24" y="59.9">ENABLE</text>
<text x="24" y="54.3">ROW_SCK</text>
<text x="24" y="56.1">COL_SCK</text>
<text x="47.2" y="54.3">SCLR</text>
<text x="49.1" y="58">RCK</text>
<text x="45.4" y="65.4">ENABLE</text>
<text x="204.3" y="76.1" transform="rotate(-90 204.3 76.1)">D1_C3_OUT</text>
<text x="206.1" y="76.1" transform="rotate(-90 206.1 76.1)">D1_C1_OUT</text>
<text x="208" y="76.1" transform="rotate(-90 208 76.1)">D1_C2_OUT</text>
<text x="211.7" y="76.1" transform="rotate(-90 211.7 76.1)">D1_C4_OUT</text>
<text x="213.6" y="76.1" transform="rotate(-90 213.6 76.1)">D1_C5_OUT</text>
<text x="252" y="72.4" transform="rotate(-90 252 72.4)">D2_C3_OUT</text>
<text x="253.9" y="72.4" transform="rotate(-90 253.9 72.4)">D2_C1_OUT</text>
<text x="255.7" y="72.4" transform="rotate(-90 255.7 72.4)">D2_C2_OUT</text>
<text x="259.5" y="72.4" transform="rotate(-90 259.5 72.4)">D2_C4_OUT</text>
<text x="261.3" y="72.4" transform="rotate(-90 261.3 72.4)">D2_C5_OUT</text>
<text x="42.6" y="93.3">COL_SER</text>
<text x="42.6" y="97">COL_SCK</text>
<text x="45.4" y="98.8">SCLR</text>
<text x="130.8" y="100.7">D1_C4_OUT</text>
<text x="130.8" y="98.8">D1_C5_OUT</text>
<text x="47.2" y="102.6">RCK</text>
<text x="130.8" y="106.3">D1_C1_OUT</text>
<text x="130.8" y="104.4">D1_C2_OUT</text>
<text x="130.8" y="102.6">D1_C3_OUT</text>
<text x="43.6" y="110">ENABLE</text>
<text x="41.7" y="136">COL_SCK</text>
<text x="45.4" y="137.9">SCLR</text>
<text x="132.7" y="137.9">D2_C5_OUT</text>
<text x="47.2" y="141.6">RCK</text>
<text x="132.7" y="139.7">D2_C4_OUT</text>
<text x="132.7" y="143.5">D2_C2_OUT</text>
<text x="132.7" y="141.6">D2_C3_OUT</text>
<text x="43.6" y="149">ENABLE</text>
<text x="132.7" y="145.3">D2_C1_OUT</text>
<text x="73.3" y="150.9">COL_SER_OUT</text>
<text x="13.4" y="198.6">SCLR</text>
</g>
<g font-size="1.6" fill="#808080">
<text x="15" y="18.7">1</text>
<text x="15" y="20.6">2</text>
<text x="15" y="22.4">3</text>
<text x="15" y="24.3">4</text>
<text x="15" y="26.2">5</text>
<text x="15" y="28">6</text>
<text x="15" y="29.8">7</text>
<text x="95.3" y="28.4" transform="rotate(-90 95.3 28.4)">16</text>
<text x="97.2" y="28.4" transform="rotate(-90 97.2 28.4)">15</text>
<text x="99" y="28.4" transform="rotate(-90 99 28.4)">14</text>
<text x="100.9" y="28.4" transform="rotate(-90 100.9 28.4)">13</text>
<text x="102.7" y="28.4" transform="rotate(-90 102.7 28.4)">12</text>
<text x="104.6" y="28.4" transform="rotate(-90 104.6 28.4)">11</text>
<text x="106.5" y="28.4" transform="rotate(-90 106.5 28.4)">10</text>
<text x="108.3" y="28.4" transform="rotate(-90 108.3 28.4)">9</text>
<text x="15" y="31.7">8</text>
<text x="96.1" y="33.8" transform="rotate(-90 96.1 33.8)">O1</text>
<text x="98" y="33.8" transform="rotate(-90 98 33.8)">O2</text>
<text x="99.8" y="33.8" transform="rotate(-90 99.8 33.8)">O3</text>
<text x="101.7" y="33.8" transform="rotate(-90 101.7 33.8)">O4</text>
<text x="103.5" y="33.8" transform="rotate(-90 103.5 33.8)">O5</text>
<text x="105.4" y="33.8" transform="rotate(-90 105.4 33.8)">O6</text>
<text x="107.3" y="33.8" transform="rotate(-90 107.3 33.8)">O7</text>
<text x="109.1" y="35" transform="rotate(-90 109.1 35)">CD+</text>
<text x="96.1" y="39.6" transform="rotate(-90 96.1 39.6)">I1</text>
<text x="98" y="39.6" transform="rotate(-90 98 39.6)">I2</text>
<text x="99.9" y="39.6" transform="rotate(-90 99.9 39.6)">I3</text>
<text x="101.7" y="39.6" transform="rotate(-90 101.7 39.6)">I4</text>
<text x="103.5" y="39.6" transform="rotate(-90 103.5 39.6)">I5</text>
<text x="105.4" y="39.6" transform="rotate(-90 105.4 39.6)">I6</text>
<text x="107.3" y="39.6" transform="rotate(-90 107.3 39.6)">I7</text>
<text x="109.1" y="39.6" transform="rotate(-90 109.1 39.6)">GND</text>
<text x="197.6" y="41">7</text>
<text x="197.6" y="39.2">2</text>
<text x="200.4" y="41.8">R6</text>
<text x="200.4" y="40">R7</text>
<text x="244" y="41">7</text>
<text x="244" y="39.2">2</text>
<text x="246.8" y="41.8">R6</text>
<text x="246.8" y="40">R7</text>
<text x="15" y="46.6">1</text>
<text x="60.6" y="42.9">16</text>
<text x="69.4" y="42.9">8</text>
<text x="95.3" y="43.8" transform="rotate(-90 95.3 43.8)">1</text>
<text x="97.2" y="43.8" transform="rotate(-90 97.2 43.8)">2</text>
<text x="99" y="43.8" transform="rotate(-90 99 43.8)">3</text>
<text x="100.9" y="43.8" transform="rotate(-90 100.9 43.8)">4</text>
<text x="102.7" y="43.8" transform="rotate(-90 102.7 43.8)">5</text>
<text x="104.6" y="43.8" transform="rotate(-90 104.6 43.8)">6</text>
<text x="106.5" y="43.8" transform="rotate(-90 106.5 43.8)">7</text>
<text x="108.3" y="43.8" transform="rotate(-90 108.3 43.8)">8</text>
<text x="197.6" y="46.6">8</text>
<text x="197.6" y="44.7">5</text>
<text x="197.6" y="42.9">1</text>
<text x="200.4" y="47.4">R3</text>
<text x="200.4" y="45.6">R4</text>
<text x="200.4" y="43.7">R5</text>
<text x="244" y="46.6">8</text>
<text x="244" y="44.7">5</text>
<text x="244" y="42.9">1</text>
<text x="246.8" y="47.4">R3</text>
<text x="246.8" y="45.6">R4</text>
<text x="246.8" y="43.7">R5</text>
<text x="15" y="48.4">2</text>
<text x="15" y="50.3">3</text>
<text x="15" y="52.2">4</text>
<text x="56.9" y="52.2">11</text>
<text x="56.9" y="48.4">14</text>
<text x="62" y="53">SCK</text>
<text x="62" y="49.3">SER</text>
<text x="67.7" y="51.1">QB</text>
<text x="67.7" y="53">QC</text>
<text x="67.7" y="49.2">QA</text>
<text x="73.1" y="50.3">1</text>
<text x="73.1" y="52.2">2</text>
<text x="73.1" y="48.4">15</text>
<text x="196.7" y="48.4">14</text>
<text x="196.7" y="52.2">12</text>
<text x="197.6" y="50.3">9</text>
<text x="200.4" y="51.1">R1</text>
<text x="200.4" y="49.3">R2</text>
<text x="200.4" y="53">R4</text>
<text x="243.2" y="48.4">14</text>
<text x="243.2" y="52.2">12</text>
<text x="244" y="50.3">9</text>
<text x="246.8" y="51.1">R1</text>
<text x="246.8" y="49.3">R2</text>
<text x="246.8" y="53">R4</text>
<text x="15" y="54">5</text>
<text x="15" y="55.9">6</text>
<text x="15" y="57.7">7</text>
<text x="15" y="59.6">8</text>
<text x="56.9" y="54">10</text>
<text x="56.9" y="57.7">12</text>
<text x="62" y="54.8">SCL</text>
<text x="62" y="58.5">RCK</text>
<text x="67.6" y="54.8">QD</text>
<text x="67.7" y="56.7">QE</text>
<text x="67.8" y="58.5">QF</text>
<text x="73.1" y="54">3</text>
<text x="73.1" y="55.9">4</text>
<text x="73.1" y="57.7">5</text>
<text x="73.1" y="59.6">6</text>
<text x="204" y="59.9" transform="rotate(-90 204 59.9)">11</text>
<text x="204.8" y="56.3" transform="rotate(-90 204.8 56.3)">C3</text>
<text x="205.9" y="59.9" transform="rotate(-90 205.9 59.9)">13</text>
<text x="206.7" y="56.3" transform="rotate(-90 206.7 56.3)">C1</text>
<text x="207.7" y="59.1" transform="rotate(-90 207.7 59.1)">3</text>
<text x="208.5" y="56.3" transform="rotate(-90 208.5 56.3)">C2</text>
<text x="209.6" y="59.1" transform="rotate(-90 209.6 59.1)">4</text>
<text x="210.4" y="56.3" transform="rotate(-90 210.4 56.3)">C3</text>
<text x="211.5" y="59.9" transform="rotate(-90 211.5 59.9)">10</text>
<text x="212.3" y="56.3" transform="rotate(-90 212.3 56.3)">C4</text>
<text x="213.3" y="59.1" transform="rotate(-90 213.3 59.1)">6</text>
<text x="214.1" y="56.3" transform="rotate(-90 214.1 56.3)">C5</text>
<text x="250.4" y="59.9" transform="rotate(-90 250.4 59.9)">11</text>
<text x="251.2" y="56.3" transform="rotate(-90 251.2 56.3)">C3</text>
<text x="252.3" y="59.9" transform="rotate(-90 252.3 59.9)">13</text>
<text x="253.1" y="56.3" transform="rotate(-90 253.1 56.3)">C1</text>
<text x="254.2" y="59.1" transform="rotate(-90 254.2 59.1)">3</text>
<text x="255" y="56.3" transform="rotate(-90 255 56.3)">C2</text>
<text x="256" y="59.1" transform="rotate(-90 256 59.1)">4</text>
<text x="256.8" y="56.3" transform="rotate(-90 256.8 56.3)">C3</text>
<text x="257.9" y="59.9" transform="rotate(-90 257.9 59.9)">10</text>
<text x="258.7" y="56.3" transform="rotate(-90 258.7 56.3)">C4</text>
<text x="259.8" y="59.1" transform="rotate(-90 259.8 59.1)">6</text>
<text x="260.6" y="56.3" transform="rotate(-90 260.6 56.3)">C5</text>
<text x="56.9" y="65.2">13</text>
<text x="62" y="66">G</text>
<text x="66.7" y="66">QH*</text>
<text x="67.6" y="60.4">QG</text>
<text x="67.6" y="62.3">QH</text>
<text x="73.1" y="61.5">7</text>
<text x="73.1" y="65.2">9</text>
<text x="58.7" y="87.5">16</text>
<text x="67.6" y="87.5">8</text>
<text x="55" y="93">14</text>
<text x="60.1" y="93.9">SER</text>
<text x="65.8" y="95.7">QB</text>
<text x="65.8" y="93.9">QA</text>
<text x="71.3" y="94.9">1</text>
<text x="71.3" y="93">15</text>
<text x="93" y="93">1</text>
<text x="93" y="94.9">2</text>
<text x="97.3" y="93.9">I1</text>
<text x="97.3" y="95.7">I2</text>
<text x="103.1" y="93.9">O1</text>
<text x="103.1" y="95.7">O2</text>
<text x="108.4" y="93">18</text>
<text x="108.4" y="94.9">17</text>
<text x="55" y="98.6">10</text>
<text x="55" y="96.7">11</text>
<text x="60.1" y="99.4">SCL</text>
<text x="60.1" y="97.6">SCK</text>
<text x="65.7" y="99.4">QD</text>
<text x="65.8" y="97.5">QC</text>
<text x="65.9" y="101.3">QE</text>
<text x="71.3" y="96.7">2</text>
<text x="71.3" y="98.6">3</text>
<text x="71.3" y="100.5">4</text>
<text x="93" y="96.7">3</text>
<text x="93" y="98.6">4</text>
<text x="93" y="100.5">5</text>
<text x="97.3" y="97.6">I3</text>
<text x="97.3" y="99.4">I4</text>
<text x="97.3" y="101.3">I5</text>
<text x="103.1" y="97.5">O3</text>
<text x="103.1" y="99.4">O4</text>
<text x="103.1" y="101.3">O5</text>
<text x="108.4" y="96.7">16</text>
<text x="108.4" y="98.6">15</text>
<text x="108.4" y="100.5">14</text>
<text x="55" y="102.3">12</text>
<text x="60.1" y="103.1">RCK</text>
<text x="65.7" y="105">QG</text>
<text x="65.7" y="106.8">QH</text>
<text x="66" y="103.1">QF</text>
<text x="71.3" y="102.3">5</text>
<text x="71.3" y="104.2">6</text>
<text x="71.3" y="106">7</text>
<text x="93" y="102.3">6</text>
<text x="93" y="104.2">7</text>
<text x="93" y="106">8</text>
<text x="93" y="107.9">9</text>
<text x="97.3" y="103.1">I6</text>
<text x="97.3" y="105">I7</text>
<text x="97.3" y="106.8">I8</text>
<text x="103.1" y="106.8">O8</text>
<text x="103.1" y="103.1">O6</text>
<text x="103.1" y="105">O7</text>
<text x="108.4" y="106">11</text>
<text x="108.4" y="102.3">13</text>
<text x="108.4" y="104.2">12</text>
<text x="108.4" y="107.9">10</text>
<text x="55" y="109.8">13</text>
<text x="60.1" y="110.6">G</text>
<text x="64.9" y="110.6">QH*</text>
<text x="71.3" y="109.8">9</text>
<text x="97.3" y="108.7">VS</text>
<text x="101.9" y="108.7">GND</text>
<text x="58.7" y="126.5">16</text>
<text x="67.6" y="126.5">8</text>
<text x="55" y="137.6">10</text>
<text x="55" y="135.8">11</text>
<text x="55" y="132">14</text>
<text x="60.1" y="136.6">SCK</text>
<text x="60.1" y="132.8">SER</text>
<text x="65.8" y="134.7">QB</text>
<text x="65.8" y="136.6">QC</text>
<text x="65.8" y="132.8">QA</text>
<text x="71.3" y="133.9">1</text>
<text x="71.3" y="135.8">2</text>
<text x="71.3" y="137.6">3</text>
<text x="71.3" y="132">15</text>
<text x="93" y="132">1</text>
<text x="93" y="133.9">2</text>
<text x="93" y="135.8">3</text>
<text x="93" y="137.6">4</text>
<text x="97.3" y="132.8">I1</text>
<text x="97.3" y="134.7">I2</text>
<text x="97.3" y="136.6">I3</text>
<text x="103.1" y="132.8">O1</text>
<text x="103.1" y="134.7">O2</text>
<text x="103.1" y="136.6">O3</text>
<text x="108.4" y="132">18</text>
<text x="108.4" y="133.9">17</text>
<text x="108.4" y="135.8">16</text>
<text x="108.4" y="137.6">15</text>
<text x="55" y="141.4">12</text>
<text x="60.1" y="138.4">SCL</text>
<text x="60.1" y="142.2">RCK</text>
<text x="65.7" y="138.4">QD</text>
<text x="65.7" y="144">QG</text>
<text x="65.9" y="140.3">QE</text>
<text x="66" y="142.2">QF</text>
<text x="71.3" y="139.5">4</text>
<text x="71.3" y="141.4">5</text>
<text x="71.3" y="143.2">6</text>
<text x="93" y="139.5">5</text>
<text x="93" y="141.4">6</text>
<text x="93" y="143.2">7</text>
<text x="97.3" y="138.4">I4</text>
<text x="97.3" y="140.3">I5</text>
<text x="97.3" y="142.2">I6</text>
<text x="103.1" y="138.4">O4</text>
<text x="103.1" y="140.3">O5</text>
<text x="103.1" y="142.2">O6</text>
<text x="103.1" y="144">O7</text>
<text x="108.4" y="139.5">14</text>
<text x="108.4" y="141.4">13</text>
<text x="108.4" y="143.2">12</text>
<text x="55" y="148.8">13</text>
<text x="60.1" y="149.6">G</text>
<text x="64.9" y="149.6">QH*</text>
<text x="65.7" y="145.8">QH</text>
<text x="71.3" y="145">7</text>
<text x="71.3" y="148.8">9</text>
<text x="93" y="145">8</text>
<text x="93" y="146.9">9</text>
<text x="97.3" y="147.7">VS</text>
<text x="97.3" y="144">I7</text>
<text x="97.3" y="145.9">I8</text>
<text x="101.9" y="147.7">GND</text>
<text x="103.1" y="145.8">O8</text>
<text x="108.4" y="145">11</text>
<text x="108.4" y="146.9">10</text>
</g>
<g font-size="1.3" fill="#808080">
<text x="61.5" y="42.7">VCC</text>
<text x="67.4" y="42.7">GND</text>
<text x="59.7" y="87.2">VCC</text>
<text x="65.6" y="87.2">GND</text>
<text x="59.7" y="126.3">VCC</text>
<text x="65.6" y="126.3">GND</text>
</g>
</svg>
